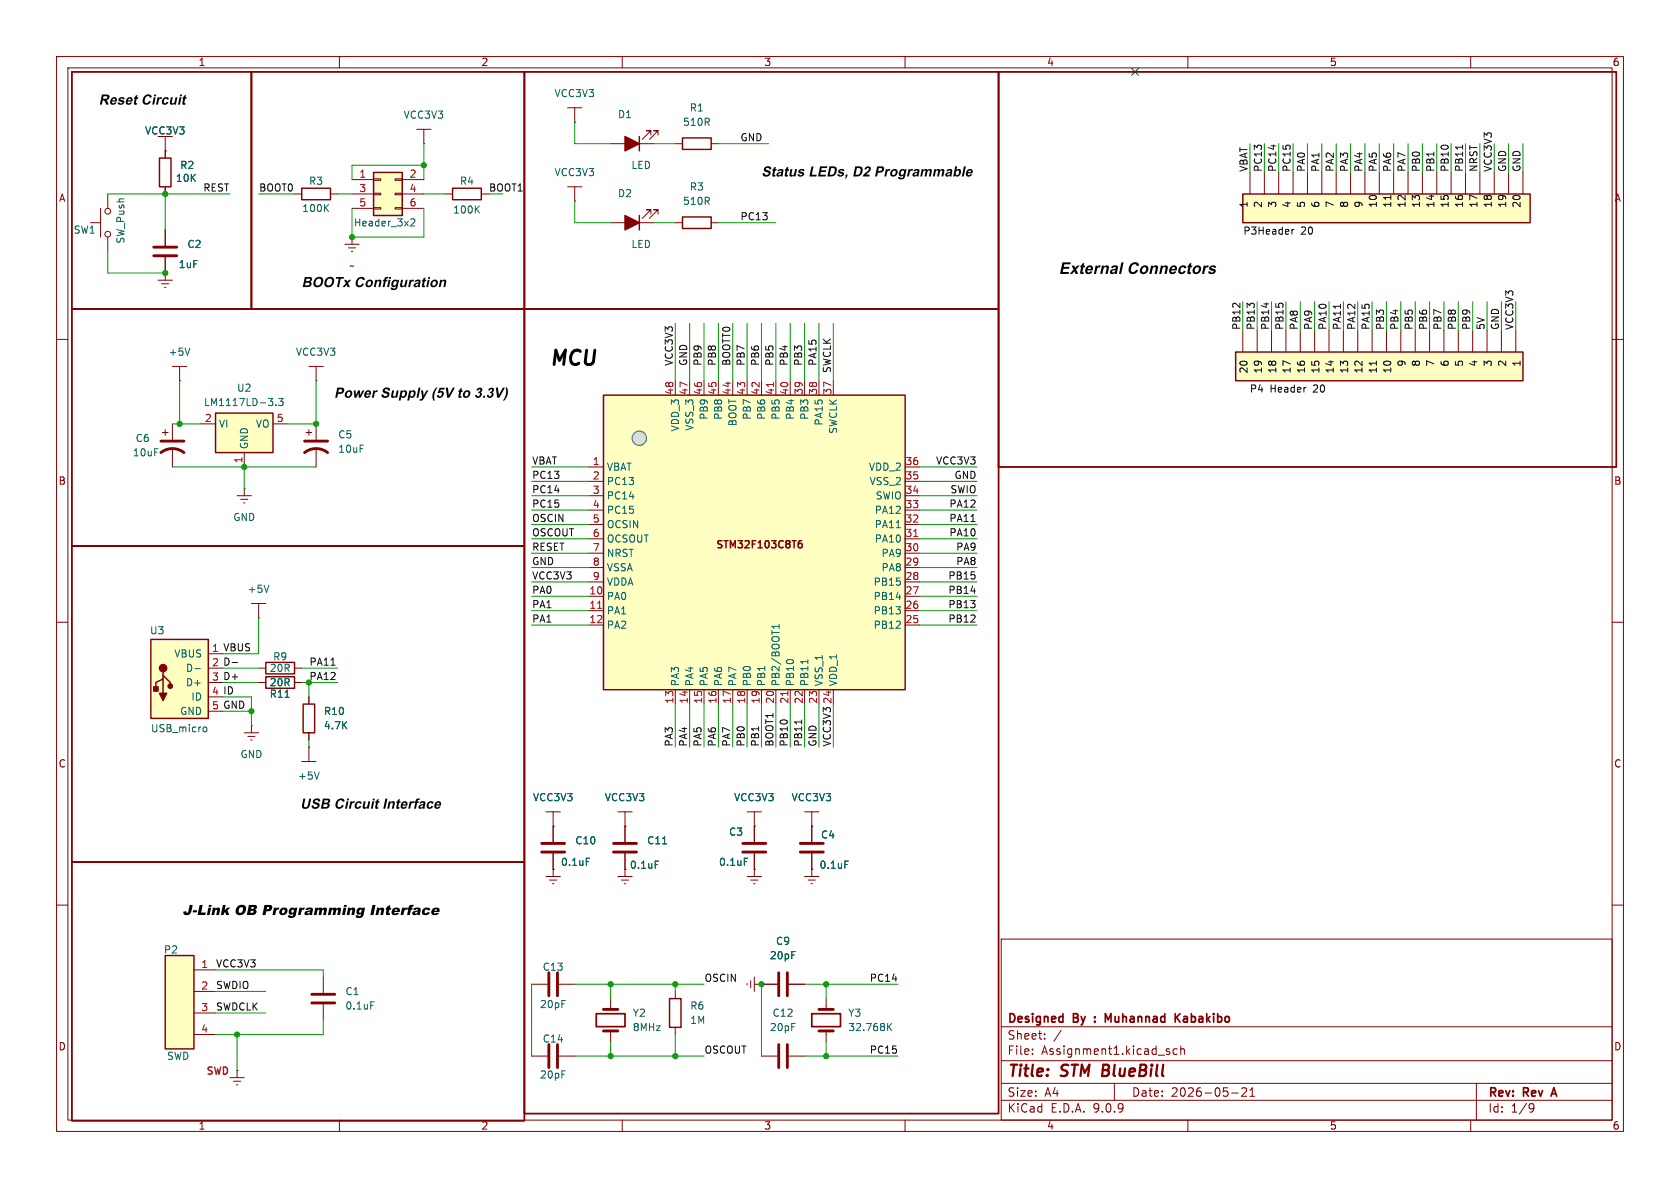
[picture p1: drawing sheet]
<svg xmlns="http://www.w3.org/2000/svg" width="297mm" height="210mm" viewBox="0 0 297 210" stroke-linecap="round" stroke-linejoin="round" font-family="sans-serif">
<g fill="none" stroke="#840000" stroke-width=".18">
<path d="M10 10h277v190h-277zM12 12h273v186h-273zM60 10v2M110 10v2M160 10v2M210 10v2M260 10v2M107.9 25.4h7.7M115.1 23.9v-.8h-.8h.8l-1.6 1.5M116.3 23.9v-.8h-.7h.7l-1.5 1.5M119.4 39.4h1.2M125.7 39.4h1.3"/>
<path d="M10 60h2M54.6 64.8h2.5M55.9 67.3h.1M55.9 64.8v2.5M285 60h2M10 110h2M285 110h2M96.5 154.9h2.6M96.5 143.5h2.6M97.2 155.6h1.2M97.7 156.2h.2M97.8 153.7h.1"/>
<path d="M97.8 146.1h.1M97.8 143.5v5.3M97.8 150.9v4M10 160h2M94 174h2.8M98.8 174h2.8M177 166h108v32h-108zM285 160h2M60 198v2M94 186.7h2.8M98.8 186.7h2.8M110 198v2"/>
<path d="M160 198v2M177 194.5h108M177 191.5h108M177 187.5h108M177 181.5h108M182.5 186.3v.1M182.5 185.5v.1M184.7 183.6v.1M184.7 182.8v.1M187.6 182.1l-1.3 2M197 191.5v3M206.6 185.9l.2 .2-.2 .3"/>
<path d="M206.6 185.4l.1 .1M208.1 185.5l-.4-.1-.3 .3v.4l.1 .2h.6M208.7 185.5l.3-.1 .3 .1 .1 .9M208.7 184.9v1.5M210 198v2M217.7 193.2h1.2M219.5 192.4l.6-.1 .2 .1 .1 .3-.9 1.1h.9M221 193.8h.8M221 192.7l.4-.4v1.5M260 198v2M261 191.5v6.5M270.6 195.1l.5 .1a.99 .99 0 0 1-.4 1.4h-.2"/>
<path d="M271.2 195.7l-.3 .3h-.3"/>
</g>
<path d="M193.6 179.8v.1M196.4 179.2l-.5 1.1-.5-1.1v1.5M207.8 179.2v1.5M208 179.8l.6 .9M208.6 179.2l-.8 .8M193.6 180.5v.2M274.3 193.4h.8M274.7 192.3l-.5 1.5" fill="none" stroke="#840000" stroke-width=".3"/>
<path d="M12.7 12.7h31.7v41.9h-31.7zM44.4 12.7h48.3v41.9h-48.3zM92.7 12.7h83.8v41.9h-83.8zM176.5 12.7h109.2v69.9h-109.2zM113 24.1v2.6M120.6 38.4h5.1v2h-5.1zM12.7 54.6h80v41.9h-80zM92.7 54.6h83.8v142.3h-83.8zM12.7 96.5h80v55.9h-80zM12.7 152.4h80v45.7h-80z" fill="none" stroke="#840000" stroke-width=".25"/>
<path d="M63.3 160.6l.2-.1a.43 .43 0 0 1 .5 .2l.1-.2h.4l-.2 1.2a.78 .78 0 0 1-.6 .6 .78 .78 0 0 1-.8-.4v-.1l.5 .1a.25 .25 0 0 0 .4-.2v-.2l-.1 .1a.43 .43 0 0 1-.5 0 .43 .43 0 0 1-.2-.4h.5a.23 .23 0 0 0 .3 .1 .23 .23 0 0 0 .1-.3 .23 .23 0 0 0-.3-.1l-.1 .3h-.5zM76.4 160.7a.68 .68 0 0 1 .9-.3 .68 .68 0 0 1 .4 .8h-1a.23 .23 0 0 0 .2 .3 .23 .23 0 0 0 .3-.1h.4a.72 .72 0 0 1-.8 .4 .72 .72 0 0 1-.5-.7v-.1h.9a.24 .24 0 0 0-.2-.3 .24 .24 0 0 0-.2 .3h-.5z" fill="#000"/>
<path d="M95.8 149.1h4M95.8 150.6h4M97 172v4M98.6 172v4M97 184.7v4M98.6 184.7v4" fill="none" stroke="#840000" stroke-width=".51"/>
<path d="M110.5 24.1l2.5 1.3-2.5 1.3z" fill="#840000" stroke="#840000" stroke-width=".25"/>
<path d="M103.6 151.7h.7" fill="none" stroke="#006464" stroke-width=".18"/>
<path d="M66 30.5h5.1v7.6h-5.1z" fill="#ffffc2"/>
<path d="M66 30.5h5.1v7.6h-5.1zM47 117.1h5.1v2h-5.1z" fill="none" stroke="#840000" stroke-width=".25"/>
<g fill="none" stroke="#840000" stroke-width=".18">
<path d="M100.3 19.1h2.6M101.6 19.1v2.5M62.2 31.8h3.8M62.2 34.3h3.8M62.2 36.8h3.8M66 31.6h1.3v.3h-1.3zM66 34.2h1.3v.2h-1.3zM66 36.7h1.3v.3h-1.3zM69.8 31.6h1.3v.3h-1.3zM69.8 34.2h1.3v.2h-1.3zM69.8 36.7h1.3v.3h-1.3zM71.1 31.8h3.8"/>
<path d="M71.1 34.3h3.8M71.1 36.8h3.8M73.7 22.9h2.5M74.9 25.4h.1M74.9 22.9v2.5M100.3 33h2.6M101.6 21.6h.1M101.6 35.6h.1M101.6 33v2.6M61 43.2h2.5M61.6 43.8h1.3M62.1 44.5h.3"/>
<path d="M62.2 41.9h.1M62.2 41.9v1.3M45.7 118.1h1.3M52.1 118.1h1.2M142.2 154.9h2.6M142.9 155.6h1.2M143.4 156.2h.2M143.5 153.7h.1M143.5 153.7v1.2"/>
</g>
<path d="M72.6 38.8l.5-.1 .2 .3-.8 .9h.8" fill="none" stroke="#006464" stroke-width=".18"/>
<path d="M26.7 113h10.1v14h-10.1z" fill="#ffffc2"/>
<path d="M26.7 113h10.1v14h-10.1zM28.8 118.7v.7l1.3 1.3v.6M28.8 119.4v.6l-1.2 .7v1.2M28.8 120v2.6" fill="none" stroke="#840000" stroke-width=".25"/>
<g fill="#840000" stroke="#840000" stroke-width=".25">
<path d="M27.2 121.4h.7v.8h-.7z"/>
<path d="M28.2 122.6h1.3l-.7 1.2z"/>
<circle cx="28.8" cy="118.1" r=".63"/>
<circle cx="30.1" cy="121.3" r=".38"/>
</g>
<path d="M36.8 115.6h2.6M36.8 120.7h2.6M36.8 125.7h2.6" fill="none" stroke="#840000" stroke-width=".18"/>
<path d="M34.4 118.2h1M36 128.6l.3-.1 .3 .3-.2 .5h-.4" fill="none" stroke="#006464" stroke-width=".18"/>
<path d="M106.7 69.9h53.3v52h-53.3z" fill="#ffffc2"/>
<circle cx="113" cy="77.5" r="1.27" fill="#bcc0ff" stroke="#bcc0ff" stroke-width=".18"/>
<path d="M113 38.1v2.5M120.6 24.4h5.1v2h-5.1zM106.7 69.9h53.3v52h-53.3zM141.7 95.6h-.3a.86 .86 0 0 0 0 1.2l.4-.1v-.4l-.2-.2h-.2l-.3 .2M47 119.6h5.1v2.1h-5.1zM53.6 124.5h2v5h-2zM118.4 176.5h2v5.1h-2z" fill="none" stroke="#840000" stroke-width=".25"/>
<circle cx="113" cy="77.5" r="1.27" fill="none" stroke="#2f00ff" stroke-width=".18"/>
<g fill="none" stroke="#840000" stroke-width=".18">
<path d="M107.9 39.4h7.7M115.1 37.8v-.7h-.8h.8l-1.6 1.5M116.3 37.8v-.7h-.7h.7l-1.5 1.5M119.4 25.4h1.2M125.7 25.4h1.3M119.4 67.3v2.6M121.9 67.3v2.6M124.5 67.3v2.6M127 67.3v2.6M129.5 67.3v2.6M132.1 67.3v2.6M134.6 67.3v2.6"/>
<path d="M137.2 67.3v2.6M139.7 67.3v2.6M142.2 67.3v2.6M144.8 67.3v2.6M147.3 67.3v2.6M41.9 87.6h2.5M42.5 88.3h1.3M43.1 88.9h.2M43.2 86.4h.1M43.2 86.4v1.2M104.1 82.6h2.6M104.1 85.1h2.6"/>
<path d="M104.1 87.6h2.6M104.1 90.2h2.6M104.1 92.7h2.6M104.1 95.3h2.6M104.1 97.8h2.6M160 82.6h2.6M160 85.1h2.6M160 87.6h2.6M160 90.2h2.6M160 92.7h2.6M160 95.3h2.6M160 97.8h2.6"/>
<path d="M44.4 106.7h2.6M45.7 109.2h.1M45.7 106.7v2.5M104.1 100.3h2.6M104.1 102.9h2.6M104.1 105.4h2.6M104.1 108h2.6M104.1 110.5h2.6M160 100.3h2.6M160 102.9h2.6M160 105.4h2.6M160 108h2.6"/>
<path d="M160 110.5h2.6M43.2 129.5h2.5M43.8 130.2h1.3M44.3 130.8h.3M44.4 128.3h.1M44.4 128.3v1.2M45.7 120.7h1.3M52.1 120.7h1.2M53.3 134.6h2.6M54.6 132.1h.1M54.6 123.2v1.3M54.6 129.5v1.3"/>
<path d="M54.6 132.1v2.5M119.4 121.9v2.6M121.9 121.9v2.6M124.5 121.9v2.6M127 121.9v2.6M129.5 121.9v2.6M132.1 121.9v2.6M134.6 121.9v2.6M137.2 121.9v2.6M139.7 121.9v2.6M142.2 121.9v2.6M144.8 121.9v2.6"/>
<path d="M147.3 121.9v2.6M109.2 143.5h2.6M109.2 154.9h2.6M109.9 155.6h1.2M110.4 156.2h.2M110.5 146.1h.1M110.5 153.7h.1M110.5 143.5v5.3M110.5 150.9v4M132.1 143.5h2.5M132.1 154.9h2.5M132.7 155.6h1.3"/>
<path d="M133.2 156.2h.3M133.3 153.7h.1M133.3 146.1h.1M133.3 143.5v5.3M133.3 150.9v4M142.2 143.5h2.6M143.5 146.1h.1M143.5 143.5v5.3M143.5 150.9v2.8M107.9 176.5v1.9M119.4 175.3v1.2M132.1 173.9v.2"/>
<path d="M132.7 173.4v1.2M133.3 174h4.1M133.3 172.7v2.6M134.6 174h.1M139.4 174h2.8M146 176.5v1.9M107.9 182.2v2M119.4 181.6v1.3M146 182.2v2"/>
</g>
<path d="M136.7 67.6v.7M161.5 94.8h.8M105.7 107.5h.7M139.3 122.2v.7" fill="none" stroke="#a90000" stroke-width=".18"/>
<g fill="none" stroke="#006464" stroke-width=".18">
<path d="M158.4 93.3h.8M47.5 103.4l-.4 1.3M137.7 110.4v.7M137.7 110.7h-1.2l.3 .4M142.8 116.6v.7M50.4 123.3h.7M56.4 136.5l-.4 1.2M115.8 152.2h.6M117.1 149.2h.8M131.6 151.7h.6M149.4 152.2h.6M157.1 181.5l.6 .7"/>
<path d="M157.7 180.9l-.8 .7"/>
</g>
<path d="M108.5 149.1h4M108.5 150.6h4M131.3 149.1h4.1M131.3 150.6h4.1M141.5 149.1h4M141.5 150.6h4M106.7 178.4h2.5M137.7 172v4M139.2 172v4M144.8 178.4h2.5M106.7 182.2h2.5M144.8 182.2h2.5" fill="none" stroke="#840000" stroke-width=".51"/>
<path d="M105.4 179.2h5.1v2.3h-5.1zM143.5 179.2h5.1v2.3h-5.1z" fill="none" stroke="#840000" stroke-width=".3"/>
<path d="M110.5 38.1l2.5 1.3-2.5 1.2z" fill="#840000" stroke="#840000" stroke-width=".25"/>
<path d="M29.2 168.9h5.1v16.5h-5.1z" fill="#ffffc2"/>
<path d="M29.2 168.9h5.1v16.5h-5.1z" fill="none" stroke="#840000" stroke-width=".25"/>
<g fill="none" stroke="#840000" stroke-width=".18">
<path d="M30.5 64.8h2.5M31.7 67.3h.1M31.7 64.8v2.5M54.1 76.5h1M54.6 75.9v1.1M55.9 74.9v2.8M55.9 79.2v3.4M34.3 171.5h3.8M34.3 175.3h3.8M34.3 179.1h3.8M57.1 172.7v2.8M57.1 177.5v2.8"/>
<path d="M34.3 182.9h3.8M40.6 190.5h2.6M41.3 191.1h1.2M41.8 191.8h.2M41.9 189.2h.1M41.9 189.2v1.3M134.6 186.7h2.8M139.4 186.7h2.8"/>
</g>
<path d="M53.8 78h4.1M53.8 80a3.3 3.3 0 0 1 4.1 0M55.1 175.8h4.1M55.1 177.3h4.1M137.7 184.7v4M139.2 184.7v4" fill="none" stroke="#840000" stroke-width=".51"/>
<path d="M33.6 61.5l-.5 1.3M65.5 177.1h.7" fill="none" stroke="#006464" stroke-width=".18"/>
<path d="M38.1 73h10.2v7h-10.2z" fill="#ffffc2"/>
<path d="M28.2 27.9h2v5.1h-2zM53.3 33.3h5.1v2h-5.1zM80 33.3h5.1v2h-5.1zM38.1 73h10.2v7h-10.2z" fill="none" stroke="#840000" stroke-width=".25"/>
<g fill="none" stroke="#840000" stroke-width=".18">
<path d="M16 39.4h1.8M17.8 36.8v5.1M19 34.3v2.5M29.2 26.7h.1M29.2 24.1v3.8M29.2 33v1.3M52.1 34.3h1.2M58.4 34.3h1.3M78.7 34.3h1.3M85.1 34.3h1.3M19 41.9v2.6M27.9 49.5h2.6"/>
<path d="M28.6 50.2h1.2M29.1 50.8h.2M29.2 48.3h.1M29.2 40.6v2.8M29.2 45.5v4M28.7 76.5h1M29.2 75.9v1.1M30.5 74.9v2.8M30.5 79.2v3.4M35.6 74.9h2.5M48.3 74.9h2.5M43.2 80v2.6"/>
<circle cx="19" cy="37.3" r=".51"/>
<circle cx="19" cy="41.4" r=".51"/>
</g>
<path d="M57.5 36.7l.6 .7M58.1 36.1l-.7 .8M84.2 36.9l.6 .8M84.8 36.4l-.8 .7M48.8 71.6v.1M49.3 70.4h.7l-.4 .5 .4 .1v.6l-.2 .1-.5-.1" fill="none" stroke="#006464" stroke-width=".18"/>
<path d="M27.2 43.7h4M27.2 45.2h4M28.4 78h4.1M28.4 80a3.3 3.3 0 0 1 4.1 0" fill="none" stroke="#840000" stroke-width=".51"/>
<path d="M219.7 34.3h50.8v5.1h-50.8z" fill="#ffffc2"/>
<path d="M219.7 34.3h50.8v5.1h-50.8z" fill="none" stroke="#840000" stroke-width=".25"/>
<g fill="none" stroke="#840000" stroke-width=".18">
<path d="M221 30.5v3.8M223.5 30.5v3.8M226.1 30.5v3.8M228.6 30.5v3.8M231.1 30.5v3.8M233.7 30.5v3.8M236.2 30.5v3.8M238.8 30.5v3.8M241.3 30.5v3.8M243.8 30.5v3.8M246.4 30.5v3.8M248.9 30.5v3.8"/>
<path d="M251.5 30.5v3.8M254 30.5v3.8M256.5 30.5v3.8M259.1 30.5v3.8M261.6 30.5v3.8M264.2 30.5v3.8M266.7 30.5v3.8M269.2 30.5v3.8"/>
</g>
<path d="M218.4 62.2h50.8v5.1h-50.8z" fill="#ffffc2"/>
<path d="M218.4 62.2h50.8v5.1h-50.8z" fill="none" stroke="#840000" stroke-width=".25"/>
<g fill="none" stroke="#840000" stroke-width=".18">
<path d="M29.2 26.7h.1M29.2 26.7v1.2M29.2 33v1.3M29.2 48.3h.1M29.2 40.6v2.8M29.2 45.5v2.8M219.7 58.4v3.8M222.2 58.4v3.8M224.8 58.4v3.8M227.3 58.4v3.8M229.9 58.4v3.8M232.4 58.4v3.8"/>
<path d="M234.9 58.4v3.8M237.5 58.4v3.8M240 58.4v3.8M242.6 58.4v3.8M245.1 58.4v3.8M247.6 58.4v3.8M250.2 58.4v3.8M252.7 58.4v3.8M255.3 58.4v3.8M257.8 58.4v3.8M260.3 58.4v3.8M262.9 58.4v3.8"/>
<path d="M265.4 58.4v3.8M268 58.4v3.8M45.7 120.7h1.3M52.1 120.7h1.2M54.6 123.2v1.3M54.6 129.5v1.3M97.8 153.7h.1M97.8 146.1h.1M97.8 146.1v2.7M97.8 150.9v2.8M110.5 146.1h.1M110.5 153.7h.1"/>
<path d="M110.5 146.1v2.7M110.5 150.9v2.8M133.3 153.7h.1M133.3 146.1h.1M133.3 146.1v2.7M133.3 150.9v2.8M143.5 153.7h.1M143.5 146.1h.1M143.5 146.1v2.7M143.5 150.9v2.8M134.6 174h.1M134.6 174h2.8"/>
<path d="M139.4 174h2.8"/>
</g>
<path d="M245.9 34.6v.7M258.6 25.7v.7M228.4 40.6v.8M228.8 40.6l-.4 .2M237 53.8v.7M243.3 63.8v.8M171.7 92.2h.7M41 117.1h1M58.5 117.6h.7M141.7 127.3v.7" fill="none" stroke="#0f0f0f" stroke-width=".18"/>
<g fill="none" stroke="#009600" stroke-width=".18">
<path d="M19 34.3h21.6M29.2 34.3v6.3M45.7 34.3h6.4M59.7 34.3h2.5M62.2 36.8v5.1h12.7v-5.1M74.9 34.3h3.8M74.9 25.4v6.4M74.9 29.2h-12.7v2.6M101.6 35.6v3.8h6.3M101.6 21.6v3.8h6.3M115.6 39.4h3.8M115.6 25.4h3.8"/>
<path d="M127 39.4h10.2M127 25.4h8.9M221 25.4v5.1M223.5 25.4v5.1M226.1 25.4v5.1M228.6 25.4v5.1M231.1 25.4v5.1M233.7 25.4v5.1M236.2 25.4v5.1M238.8 25.4v5.1M241.3 25.4v5.1M243.8 25.4v5.1"/>
<path d="M246.4 25.4v5.1M248.9 25.4v5.1M251.5 25.4v5.1M254 25.4v5.1M256.5 25.4v5.1M259.1 25.4v5.1M261.6 25.4v5.1M264.2 25.4v5.1M266.7 25.4v5.1M269.2 25.4v5.1M19 44.5v3.8h10.2M119.4 57.2v10.1"/>
<path d="M121.9 57.2v10.1M124.5 57.2v10.1M127 57.2v10.1M129.5 57.2v10.1M132.1 57.2v10.1M134.6 57.2v10.1M137.2 57.2v10.1M139.7 57.2v10.1M142.2 57.2v10.1M144.8 57.2v10.1M147.3 57.2v10.1M219.7 53.3v5.1"/>
<path d="M222.2 53.3v5.1M224.8 53.3v5.1M227.3 53.3v5.1M229.9 53.3v5.1M232.4 53.3v5.1M234.9 53.3v5.1M237.5 53.3v5.1M240 53.3v5.1M242.6 53.3v5.1M245.1 53.3v5.1M247.6 53.3v5.1M250.2 53.3v5.1"/>
<path d="M252.7 53.3v5.1M255.3 53.3v5.1M257.8 53.3v5.1M260.3 53.3v5.1M262.9 53.3v5.1M265.4 53.3v5.1M268 53.3v5.1M30.5 74.9h5.1M31.7 67.3v7.6M55.9 67.3v7.6h-5.1M30.5 82.6h25.4M43.2 82.6v3.8"/>
<path d="M94 82.6h10.1M94 87.6h10.1M94 85.1h10.1M94 95.3h10.1M94 97.8h10.1M94 90.2h10.1M94 92.7h10.1M162.6 82.6h10.1M162.6 87.6h10.1M162.6 85.1h10.1M162.6 95.3h10.1M162.6 97.8h10.1"/>
<path d="M162.6 90.2h10.1M162.6 92.7h10.1M39.4 118.1h6.3M45.7 109.2v6.4h-6.3M53.3 118.1h6.4M94 108h10.1M94 105.4h10.1M94 102.9h10.1M94 100.3h10.1M94 110.5h10.1M162.6 108h10.1M162.6 105.4h10.1"/>
<path d="M162.6 102.9h10.1M162.6 100.3h10.1M162.6 110.5h10.1M39.4 123.2h5v5.1M39.4 120.7h6.3M39.4 125.7h5M53.3 120.7h6.4M54.6 120.7v2.5M54.6 130.8v1.3M119.4 124.5v7.6M121.9 124.5v7.6M124.5 124.5v7.6"/>
<path d="M127 124.5v7.6M129.5 124.5v7.6M132.1 124.5v7.6M134.6 124.5v7.6M137.2 124.5v7.6M139.7 124.5v7.6M142.2 124.5v7.6M144.8 124.5v7.6M147.3 124.5v7.6M38.1 171.5h19v1.2M38.1 175.3h8.9M38.1 179.1h8.9"/>
<path d="M94 174v12.7M101.6 174h22.9M107.9 174v2.5M119.4 174v1.3M134.6 174v12.7M142.2 174h16.5M146 174v2.5M41.9 182.9v6.3M57.1 180.3v2.6h-19M101.6 186.7h22.9M107.9 184.2v2.5M119.4 182.9v3.8"/>
<path d="M142.2 186.7h16.5M146 184.2v2.5"/>
</g>
<path d="M200.1 12.1l1.2 1.2M201.3 12.1l-1.2 1.2" fill="none" stroke="#000084" stroke-width=".18"/>
<path d="M50.4 123.3h.7M103.6 151.7h.7M115.8 152.2h.6M117.1 149.2h.8M131.6 151.7h.6M149.4 152.2h.6" fill="none" stroke="#006464" stroke-width=".18"/>
<g fill="#009600" stroke="#009600" stroke-width=".18">
<circle cx="134.6" cy="174" r=".46"/>
<circle cx="146" cy="186.7" r=".46"/>
<circle cx="146" cy="174" r=".46"/>
<circle cx="119.4" cy="174" r=".46"/>
<circle cx="119.4" cy="186.7" r=".46"/>
<circle cx="107.9" cy="186.7" r=".46"/>
<circle cx="44.4" cy="125.7" r=".46"/>
<circle cx="41.9" cy="182.9" r=".46"/>
<circle cx="107.9" cy="174" r=".46"/>
<circle cx="43.2" cy="82.6" r=".46"/>
<circle cx="54.6" cy="120.7" r=".46"/>
<circle cx="74.9" cy="29.2" r=".46"/>
<circle cx="29.2" cy="34.3" r=".46"/>
<circle cx="55.9" cy="74.9" r=".46"/>
<circle cx="62.2" cy="41.9" r=".46"/>
<circle cx="31.7" cy="74.9" r=".46"/>
<circle cx="29.2" cy="48.3" r=".46"/>
</g>
<text font-size="3.5" x="97" y="64.8">MCU</text>
<text font-size="2.8" x="187.2" y="48.8">External Connectors</text>
<g font-size="2.8" fill="#840000">
<text x="178" y="190.9">Title:</text>
<text x="187.7" y="190.9">STM BlueBill</text>
</g>
<text font-size="2.5" fill="#020000" x="17.5" y="18.8">Reset Circuit</text>
<g font-size="2.5">
<text x="134.6" y="31.5">Status LEDs, D2 Programmable</text>
<text x="59.1" y="70.6">Power Supply (5V to 3.3V)</text>
<text x="53.1" y="143.3">USB Circuit Interface</text>
<text x="32.3" y="162.1">J-Link OB Programming</text>
<text x="65.3" y="162.1">Interface</text>
</g>
<text font-size="2.5" fill="#090000" x="53.3" y="51.1">BOOTx Configuration</text>
<g font-size="2.1" fill="#840000">
<text x="178" y="184">Sheet:</text>
<text x="178" y="181.2">Designed</text>
<text x="189.8" y="181.2">By</text>
<text x="196.7" y="181.2">Muhannad</text>
<text x="209.6" y="181.2">Kabakibo</text>
<text x="178" y="186.7">File:</text>
<text x="184.1" y="186.7">Assignment1.kicad_sch</text>
<text x="178" y="196.9">KiCad</text>
<text x="178" y="194.1">Size:</text>
<text x="184.7" y="194.1">A4</text>
<text x="185.7" y="196.9">E.D.A.</text>
<text x="193.3" y="196.9">9.0.9</text>
<text x="200" y="194.1">Date:</text>
<text x="207" y="194.1">2026-05-21</text>
<text x="263" y="194.3">Rev:</text>
<text x="263" y="196.9">Id:</text>
<text x="267.1" y="196.9">1/9</text>
<text x="269.4" y="194.3">Rev</text>
<text x="275.1" y="194.3">A</text>
</g>
<g font-size="1.8" fill="#840000">
<text x="35" y="11.9">1</text>
<text x="85" y="11.9">2</text>
<text x="135" y="11.9">3</text>
<text x="185" y="11.9">4</text>
<text x="235" y="11.9">5</text>
<text x="285" y="11.9">6</text>
<text x="10.3" y="35.9">A</text>
<text x="285.3" y="35.9">A</text>
<text x="10.3" y="85.9">B</text>
<text x="285.3" y="85.9">B</text>
<text x="126.4" y="97.3">STM32F103C8T6</text>
<text x="10.3" y="135.9">C</text>
<text x="285.3" y="135.9">C</text>
<text x="10.3" y="185.9">D</text>
<text x="285.3" y="185.9">D</text>
<text x="35" y="199.9">1</text>
<text x="85" y="199.9">2</text>
<text x="135" y="199.9">3</text>
<text x="185" y="199.9">4</text>
<text x="235" y="199.9">5</text>
<text x="285" y="199.9">6</text>
</g>
<g font-size="1.8" fill="#006464">
<text x="97.9" y="17.4">VCC3V3</text>
<text x="25.5" y="24">VCC3V3</text>
<text x="71.3" y="21.2">VCC3V3</text>
<text x="109.1" y="21.1">D1</text>
<text x="120.6" y="22.5">510R</text>
<text x="121.8" y="19.9">R1</text>
<text x="31" y="32.4">10K</text>
<text x="31.8" y="30.1">R2</text>
<text x="54.5" y="32.9">R3</text>
<text x="81.2" y="32.9">R4</text>
<text x="97.9" y="31.3">VCC3V3</text>
<text x="109.1" y="35.1">D2</text>
<text x="111.5" y="30.1">LED</text>
<text x="121.8" y="33.9">R3</text>
<text x="12.9" y="41.5">SW1</text>
<text x="53.3" y="37.7">100K</text>
<text x="62.5" y="40.2">Header_3x2</text>
<text x="80" y="37.9">100K</text>
<text x="120.6" y="36.4">510R</text>
<text x="22.2" y="43.2" transform="rotate(-90 22.2 43.2)">SW_Push</text>
<text x="31.5" y="47.6">1uF</text>
<text x="33" y="44">C2</text>
<text x="61.7" y="47.9">~</text>
<text x="111.5" y="44">LED</text>
<text x="29.7" y="63.1">+5V</text>
<text x="52.2" y="63.1">VCC3V3</text>
<text x="36" y="72">LM1117LD-3.3</text>
<text x="41.8" y="69.4">U2</text>
<text x="38.6" y="75.8">VI</text>
<text x="45.1" y="75.8">VO</text>
<text x="59.7" y="77.7">C5</text>
<text x="120.2" y="76.4" transform="rotate(-90 120.2 76.4)">VDD_3</text>
<text x="122.8" y="76.2" transform="rotate(-90 122.8 76.2)">VSS_3</text>
<text x="125.3" y="74.3" transform="rotate(-90 125.3 74.3)">PB9</text>
<text x="127.9" y="74.3" transform="rotate(-90 127.9 74.3)">PB8</text>
<text x="130.4" y="75.5" transform="rotate(-90 130.4 75.5)">BOOT</text>
<text x="132.9" y="74.3" transform="rotate(-90 132.9 74.3)">PB7</text>
<text x="135.5" y="74.3" transform="rotate(-90 135.5 74.3)">PB6</text>
<text x="138" y="74.3" transform="rotate(-90 138 74.3)">PB5</text>
<text x="140.6" y="74.3" transform="rotate(-90 140.6 74.3)">PB4</text>
<text x="143.1" y="74.3" transform="rotate(-90 143.1 74.3)">PB3</text>
<text x="145.6" y="75.3" transform="rotate(-90 145.6 75.3)">PA15</text>
<text x="148.2" y="76.8" transform="rotate(-90 148.2 76.8)">SWCLK</text>
<text x="23.4" y="80.9">10uF</text>
<text x="23.9" y="78.3">C6</text>
<text x="44" y="79.5" transform="rotate(-90 44 79.5)">GND</text>
<text x="59.7" y="80.2">10uF</text>
<text x="107.2" y="83.4">VBAT</text>
<text x="153.5" y="83.4">VDD_2</text>
<text x="107.2" y="86">PC13</text>
<text x="107.2" y="88.5">PC14</text>
<text x="153.6" y="86">VSS_2</text>
<text x="154.7" y="88.5">SWIO</text>
<text x="41.1" y="92.3">GND</text>
<text x="107.2" y="91">PC15</text>
<text x="107.2" y="93.6">OCSIN</text>
<text x="154.5" y="91">PA12</text>
<text x="154.5" y="93.6">PA11</text>
<text x="107.2" y="96.1">OCSOUT</text>
<text x="107.2" y="98.7">NRST</text>
<text x="107.2" y="101.2">VSSA</text>
<text x="154.5" y="96.1">PA10</text>
<text x="155.7" y="98.7">PA9</text>
<text x="155.7" y="101.2">PA8</text>
<text x="43.7" y="105">+5V</text>
<text x="107.2" y="103.7">VDDA</text>
<text x="107.2" y="106.3">PA0</text>
<text x="154.3" y="103.7">PB15</text>
<text x="154.3" y="106.3">PB14</text>
<text x="26.4" y="112.3">U3</text>
<text x="107.2" y="108.8">PA1</text>
<text x="107.2" y="111.4">PA2</text>
<text x="154.3" y="108.8">PB13</text>
<text x="154.3" y="111.4">PB12</text>
<text x="30.7" y="116.4">VBUS</text>
<text x="32.8" y="119">D-</text>
<text x="47.6" y="119">20R</text>
<text x="48.2" y="116.9">R9</text>
<text x="32.8" y="121.5">D+</text>
<text x="33.7" y="124.1">ID</text>
<text x="47.6" y="123.5">R11</text>
<text x="47.6" y="121.5">20R</text>
<text x="120.2" y="121.4" transform="rotate(-90 120.2 121.4)">PA3</text>
<text x="122.8" y="121.4" transform="rotate(-90 122.8 121.4)">PA4</text>
<text x="125.3" y="121.4" transform="rotate(-90 125.3 121.4)">PA5</text>
<text x="127.9" y="121.4" transform="rotate(-90 127.9 121.4)">PA6</text>
<text x="130.4" y="121.4" transform="rotate(-90 130.4 121.4)">PA7</text>
<text x="132.9" y="121.4" transform="rotate(-90 132.9 121.4)">PB0</text>
<text x="135.5" y="121.4" transform="rotate(-90 135.5 121.4)">PB1</text>
<text x="138" y="121.4" transform="rotate(-90 138 121.4)">PB2/BOOT1</text>
<text x="140.6" y="121.4" transform="rotate(-90 140.6 121.4)">PB10</text>
<text x="143.1" y="121.4" transform="rotate(-90 143.1 121.4)">PB11</text>
<text x="145.6" y="121.4" transform="rotate(-90 145.6 121.4)">VSS_1</text>
<text x="148.2" y="121.4" transform="rotate(-90 148.2 121.4)">VDD_1</text>
<text x="26.6" y="129.6">USB_micro</text>
<text x="31.7" y="126.6">GND</text>
<text x="57.2" y="126.6">R10</text>
<text x="57.2" y="129.1">4.7K</text>
<text x="42.4" y="134.2">GND</text>
<text x="52.6" y="138">+5V</text>
<text x="94.1" y="141.8">VCC3V3</text>
<text x="106.8" y="141.8">VCC3V3</text>
<text x="129.7" y="141.8">VCC3V3</text>
<text x="139.8" y="141.8">VCC3V3</text>
<text x="101.6" y="149.5">C10</text>
<text x="114.3" y="149.5">C11</text>
<text x="128.8" y="147.9">C3</text>
<text x="145" y="148.4">C4</text>
<text x="99.1" y="153.3">0.1uF</text>
<text x="111.3" y="153.8">0.1uF</text>
<text x="127" y="153.3">0.1uF</text>
<text x="144.8" y="153.8">0.1uF</text>
<text x="137.1" y="167.2">C9</text>
<text x="28.9" y="168.8">P2</text>
<text x="95.8" y="171.8">C13</text>
<text x="136" y="169.8">20pF</text>
<text x="61" y="176.1">C1</text>
<text x="61" y="178.7">0.1uF</text>
<text x="95.4" y="178.4">20pF</text>
<text x="111.8" y="179.9">Y2</text>
<text x="121.9" y="178.7">R6</text>
<text x="136.5" y="179.9">C12</text>
<text x="149.9" y="179.9">Y3</text>
<text x="95.8" y="184.5">C14</text>
<text x="111.8" y="182.5">8MHz</text>
<text x="121.9" y="181.2">1M</text>
<text x="136" y="182.5">20pF</text>
<text x="149.9" y="182.5">32.768K</text>
<text x="29.4" y="187.6">SWD</text>
<text x="95.4" y="190.9">20pF</text>
</g>
<g font-size="1.8" fill="#0f0f0f">
<text x="130.8" y="25.1">GND</text>
<text x="35.8" y="33.9">REST</text>
<text x="45.7" y="33.9">BOOT0</text>
<text x="220.6" y="30.5" transform="rotate(-90 220.6 30.5)">VBAT</text>
<text x="223.2" y="30.5" transform="rotate(-90 223.2 30.5)">PC13</text>
<text x="225.7" y="30.5" transform="rotate(-90 225.7 30.5)">PC14</text>
<text x="228.3" y="30.5" transform="rotate(-90 228.3 30.5)">PC15</text>
<text x="230.8" y="30.5" transform="rotate(-90 230.8 30.5)">PA0</text>
<text x="233.3" y="30.5" transform="rotate(-90 233.3 30.5)">PA1</text>
<text x="235.9" y="30.5" transform="rotate(-90 235.9 30.5)">PA2</text>
<text x="238.4" y="30.5" transform="rotate(-90 238.4 30.5)">PA3</text>
<text x="241" y="30.5" transform="rotate(-90 241 30.5)">PA4</text>
<text x="243.5" y="30.5" transform="rotate(-90 243.5 30.5)">PA5</text>
<text x="246" y="30.5" transform="rotate(-90 246 30.5)">PA6</text>
<text x="248.6" y="30.5" transform="rotate(-90 248.6 30.5)">PA7</text>
<text x="251.1" y="30.5" transform="rotate(-90 251.1 30.5)">PB0</text>
<text x="253.7" y="30.5" transform="rotate(-90 253.7 30.5)">PB1</text>
<text x="256.2" y="30.5" transform="rotate(-90 256.2 30.5)">PB10</text>
<text x="258.7" y="30.5" transform="rotate(-90 258.7 30.5)">PB11</text>
<text x="261.3" y="30.5" transform="rotate(-90 261.3 30.5)">NRST</text>
<text x="263.8" y="30.5" transform="rotate(-90 263.8 30.5)">VCC3V3</text>
<text x="266.4" y="30.5" transform="rotate(-90 266.4 30.5)">GND</text>
<text x="268.9" y="30.5" transform="rotate(-90 268.9 30.5)">GND</text>
<text x="130.8" y="39">PC13</text>
<text x="219.7" y="41.6">P3Header</text>
<text x="220.6" y="36.8" transform="rotate(-90 220.6 36.8)">1</text>
<text x="223.2" y="36.8" transform="rotate(-90 223.2 36.8)">2</text>
<text x="225.7" y="36.8" transform="rotate(-90 225.7 36.8)">3</text>
<text x="228.3" y="36.8" transform="rotate(-90 228.3 36.8)">4</text>
<text x="230" y="41.6">20</text>
<text x="230.8" y="36.8" transform="rotate(-90 230.8 36.8)">5</text>
<text x="233.3" y="36.8" transform="rotate(-90 233.3 36.8)">6</text>
<text x="235.9" y="36.8" transform="rotate(-90 235.9 36.8)">7</text>
<text x="238.4" y="36.8" transform="rotate(-90 238.4 36.8)">8</text>
<text x="241" y="36.8" transform="rotate(-90 241 36.8)">9</text>
<text x="243.5" y="36.8" transform="rotate(-90 243.5 36.8)">10</text>
<text x="246" y="36.8" transform="rotate(-90 246 36.8)">11</text>
<text x="248.6" y="36.8" transform="rotate(-90 248.6 36.8)">12</text>
<text x="251.1" y="36.8" transform="rotate(-90 251.1 36.8)">13</text>
<text x="253.7" y="36.8" transform="rotate(-90 253.7 36.8)">14</text>
<text x="256.2" y="36.8" transform="rotate(-90 256.2 36.8)">15</text>
<text x="258.7" y="36.8" transform="rotate(-90 258.7 36.8)">16</text>
<text x="261.3" y="36.8" transform="rotate(-90 261.3 36.8)">17</text>
<text x="263.8" y="36.8" transform="rotate(-90 263.8 36.8)">18</text>
<text x="266.4" y="36.8" transform="rotate(-90 266.4 36.8)">19</text>
<text x="268.9" y="36.8" transform="rotate(-90 268.9 36.8)">20</text>
<text x="219.4" y="58.4" transform="rotate(-90 219.4 58.4)">PB12</text>
<text x="221.9" y="58.4" transform="rotate(-90 221.9 58.4)">PB13</text>
<text x="224.4" y="58.4" transform="rotate(-90 224.4 58.4)">PB14</text>
<text x="227" y="58.4" transform="rotate(-90 227 58.4)">PB15</text>
<text x="229.5" y="58.4" transform="rotate(-90 229.5 58.4)">PA8</text>
<text x="232.1" y="58.4" transform="rotate(-90 232.1 58.4)">PA9</text>
<text x="234.6" y="58.4" transform="rotate(-90 234.6 58.4)">PA10</text>
<text x="237.1" y="58.4" transform="rotate(-90 237.1 58.4)">PA11</text>
<text x="239.7" y="58.4" transform="rotate(-90 239.7 58.4)">PA12</text>
<text x="242.2" y="58.4" transform="rotate(-90 242.2 58.4)">PA15</text>
<text x="244.8" y="58.4" transform="rotate(-90 244.8 58.4)">PB3</text>
<text x="247.3" y="58.4" transform="rotate(-90 247.3 58.4)">PB4</text>
<text x="249.8" y="58.4" transform="rotate(-90 249.8 58.4)">PB5</text>
<text x="252.4" y="58.4" transform="rotate(-90 252.4 58.4)">PB6</text>
<text x="254.9" y="58.4" transform="rotate(-90 254.9 58.4)">PB7</text>
<text x="257.5" y="58.4" transform="rotate(-90 257.5 58.4)">PB8</text>
<text x="260" y="58.4" transform="rotate(-90 260 58.4)">PB9</text>
<text x="262.5" y="58.4" transform="rotate(-90 262.5 58.4)">5V</text>
<text x="265.1" y="58.4" transform="rotate(-90 265.1 58.4)">GND</text>
<text x="267.6" y="58.4" transform="rotate(-90 267.6 58.4)">VCC3V3</text>
<text x="119" y="64.8" transform="rotate(-90 119 64.8)">VCC3V3</text>
<text x="121.6" y="64.8" transform="rotate(-90 121.6 64.8)">GND</text>
<text x="124.1" y="64.8" transform="rotate(-90 124.1 64.8)">PB9</text>
<text x="126.7" y="64.8" transform="rotate(-90 126.7 64.8)">PB8</text>
<text x="129.2" y="64.8" transform="rotate(-90 129.2 64.8)">BOOTT0</text>
<text x="131.7" y="64.8" transform="rotate(-90 131.7 64.8)">PB7</text>
<text x="134.3" y="64.8" transform="rotate(-90 134.3 64.8)">PB6</text>
<text x="136.8" y="64.8" transform="rotate(-90 136.8 64.8)">PB5</text>
<text x="139.4" y="64.8" transform="rotate(-90 139.4 64.8)">PB4</text>
<text x="141.9" y="64.8" transform="rotate(-90 141.9 64.8)">PB3</text>
<text x="144.4" y="64.8" transform="rotate(-90 144.4 64.8)">PA15</text>
<text x="248.6" y="64.9" transform="rotate(-90 248.6 64.9)">9</text>
<text x="251.1" y="64.9" transform="rotate(-90 251.1 64.9)">8</text>
<text x="253.7" y="64.9" transform="rotate(-90 253.7 64.9)">7</text>
<text x="256.2" y="64.9" transform="rotate(-90 256.2 64.9)">6</text>
<text x="258.7" y="64.9" transform="rotate(-90 258.7 64.9)">5</text>
<text x="261.3" y="64.9" transform="rotate(-90 261.3 64.9)">4</text>
<text x="263.8" y="64.9" transform="rotate(-90 263.8 64.9)">3</text>
<text x="266.4" y="64.9" transform="rotate(-90 266.4 64.9)">2</text>
<text x="268.9" y="64.9" transform="rotate(-90 268.9 64.9)">1</text>
<text x="147" y="66" transform="rotate(-90 147 66)">SWCLK</text>
<text x="220.6" y="66.1" transform="rotate(-90 220.6 66.1)">20</text>
<text x="220.9" y="69.5">P4</text>
<text x="223.2" y="66.1" transform="rotate(-90 223.2 66.1)">19</text>
<text x="224.5" y="69.5">Header</text>
<text x="225.7" y="66.1" transform="rotate(-90 225.7 66.1)">18</text>
<text x="228.3" y="66.1" transform="rotate(-90 228.3 66.1)">17</text>
<text x="230.8" y="66.1" transform="rotate(-90 230.8 66.1)">16</text>
<text x="232.3" y="69.5">20</text>
<text x="233.3" y="66.1" transform="rotate(-90 233.3 66.1)">15</text>
<text x="235.9" y="66.1" transform="rotate(-90 235.9 66.1)">14</text>
<text x="238.4" y="66.1" transform="rotate(-90 238.4 66.1)">13</text>
<text x="241" y="66.1" transform="rotate(-90 241 66.1)">12</text>
<text x="243.5" y="66.1" transform="rotate(-90 243.5 66.1)">11</text>
<text x="246" y="66.1" transform="rotate(-90 246 66.1)">10</text>
<text x="94" y="82.2">VBAT</text>
<text x="165.4" y="82.2">VCC3V3</text>
<text x="94" y="89.8">PC15</text>
<text x="94" y="87.3">PC14</text>
<text x="94" y="84.7">PC13</text>
<text x="167.7" y="89.8">PA12</text>
<text x="167.9" y="87.3">SWIO</text>
<text x="168.6" y="84.7">GND</text>
<text x="94" y="92.4">OSCIN</text>
<text x="94" y="94.9">OSCOUT</text>
<text x="167.7" y="94.9">PA10</text>
<text x="167.7" y="92.4">PA11</text>
<text x="94" y="100">GND</text>
<text x="94" y="97.4">RESET</text>
<text x="168.9" y="100">PA8</text>
<text x="168.9" y="97.4">PA9</text>
<text x="94" y="102.5">VCC3V3</text>
<text x="94" y="105.1">PA0</text>
<text x="94" y="107.6">PA1</text>
<text x="167.6" y="102.5">PB15</text>
<text x="167.6" y="105.1">PB14</text>
<text x="167.6" y="107.6">PB13</text>
<text x="94" y="110.1">PA1</text>
<text x="167.6" y="110.1">PB12</text>
<text x="37.4" y="115.3">1 VBUS</text>
<text x="37.4" y="117.9">2 D-</text>
<text x="54.6" y="117.8">PA11</text>
<text x="37.4" y="120.4">3 D+</text>
<text x="37.4" y="122.9">4 ID</text>
<text x="37.4" y="125.5">5 GND</text>
<text x="54.6" y="120.3">PA12</text>
<text x="119" y="132.1" transform="rotate(-90 119 132.1)">PA3</text>
<text x="121.6" y="132.1" transform="rotate(-90 121.6 132.1)">PA4</text>
<text x="124.1" y="132.1" transform="rotate(-90 124.1 132.1)">PA5</text>
<text x="126.7" y="132.1" transform="rotate(-90 126.7 132.1)">PA6</text>
<text x="129.2" y="132.1" transform="rotate(-90 129.2 132.1)">PA7</text>
<text x="131.7" y="132.1" transform="rotate(-90 131.7 132.1)">PB0</text>
<text x="134.3" y="132.1" transform="rotate(-90 134.3 132.1)">PB1</text>
<text x="136.8" y="132.1" transform="rotate(-90 136.8 132.1)">BOOT1</text>
<text x="139.4" y="132.1" transform="rotate(-90 139.4 132.1)">PB10</text>
<text x="141.9" y="132.1" transform="rotate(-90 141.9 132.1)">PB11</text>
<text x="144.4" y="132.1" transform="rotate(-90 144.4 132.1)">GND</text>
<text x="147" y="132.1" transform="rotate(-90 147 132.1)">VCC3V3</text>
<text x="38.1" y="171.1">VCC3V3</text>
<text x="124.5" y="173.6">OSCIN</text>
<text x="153.7" y="173.6">PC14</text>
<text x="38.1" y="178.7">SWDCLK</text>
<text x="38.1" y="174.9">SWDIO</text>
<text x="124.5" y="186.3">OSCOUT</text>
<text x="153.7" y="186.3">PC15</text>
</g>
<g font-size="1.8" fill="#a90000">
<text x="63.4" y="31.5">1</text>
<text x="63.4" y="34">3</text>
<text x="72.3" y="31.5">2</text>
<text x="72.3" y="34">4</text>
<text x="63.4" y="36.6">5</text>
<text x="72.3" y="36.6">6</text>
<text x="119.1" y="69.9" transform="rotate(-90 119.1 69.9)">48</text>
<text x="121.7" y="69.9" transform="rotate(-90 121.7 69.9)">47</text>
<text x="124.2" y="69.9" transform="rotate(-90 124.2 69.9)">46</text>
<text x="126.7" y="69.9" transform="rotate(-90 126.7 69.9)">45</text>
<text x="129.3" y="69.9" transform="rotate(-90 129.3 69.9)">44</text>
<text x="131.8" y="69.9" transform="rotate(-90 131.8 69.9)">43</text>
<text x="134.4" y="69.9" transform="rotate(-90 134.4 69.9)">42</text>
<text x="136.9" y="69.9" transform="rotate(-90 136.9 69.9)">41</text>
<text x="139.4" y="69.9" transform="rotate(-90 139.4 69.9)">40</text>
<text x="142" y="69.9" transform="rotate(-90 142 69.9)">39</text>
<text x="144.5" y="69.9" transform="rotate(-90 144.5 69.9)">38</text>
<text x="147.1" y="69.9" transform="rotate(-90 147.1 69.9)">37</text>
<text x="36.1" y="74.7">2</text>
<text x="48.8" y="74.7">5</text>
<text x="42.9" y="82" transform="rotate(-90 42.9 82)">1</text>
<text x="104.7" y="82.3">1</text>
<text x="160" y="82.3">36</text>
<text x="104.7" y="84.8">2</text>
<text x="104.7" y="87.4">3</text>
<text x="104.7" y="89.9">4</text>
<text x="160" y="84.8">35</text>
<text x="160" y="87.4">34</text>
<text x="160" y="89.9">33</text>
<text x="104.7" y="92.5">5</text>
<text x="104.7" y="95">6</text>
<text x="160" y="92.5">32</text>
<text x="160" y="95">31</text>
<text x="104.7" y="97.5">7</text>
<text x="104.7" y="100.1">8</text>
<text x="160" y="97.5">30</text>
<text x="160" y="100.1">29</text>
<text x="104.1" y="105.2">10</text>
<text x="104.1" y="107.7">11</text>
<text x="104.7" y="102.6">9</text>
<text x="160" y="102.6">28</text>
<text x="160" y="105.2">27</text>
<text x="160" y="107.7">26</text>
<text x="104.1" y="110.2">12</text>
<text x="160" y="110.2">25</text>
<text x="119.1" y="124.5" transform="rotate(-90 119.1 124.5)">13</text>
<text x="121.7" y="124.5" transform="rotate(-90 121.7 124.5)">14</text>
<text x="124.2" y="124.5" transform="rotate(-90 124.2 124.5)">15</text>
<text x="126.7" y="124.5" transform="rotate(-90 126.7 124.5)">16</text>
<text x="129.3" y="124.5" transform="rotate(-90 129.3 124.5)">17</text>
<text x="131.8" y="124.5" transform="rotate(-90 131.8 124.5)">18</text>
<text x="134.4" y="124.5" transform="rotate(-90 134.4 124.5)">19</text>
<text x="136.9" y="124.5" transform="rotate(-90 136.9 124.5)">20</text>
<text x="139.4" y="124.5" transform="rotate(-90 139.4 124.5)">21</text>
<text x="142" y="124.5" transform="rotate(-90 142 124.5)">22</text>
<text x="144.5" y="124.5" transform="rotate(-90 144.5 124.5)">23</text>
<text x="147.1" y="124.5" transform="rotate(-90 147.1 124.5)">24</text>
<text x="35.5" y="171.2">1</text>
<text x="35.5" y="175">2</text>
<text x="35.5" y="178.8">3</text>
<text x="35.5" y="182.6">4</text>
</g>
<text font-size="1.8" fill="#009600" x="86.4" y="33.9">BOOT1</text>
<text font-size="1.8" fill="#ff0641" x="36.2" y="190.1">SWD</text>
</svg>
